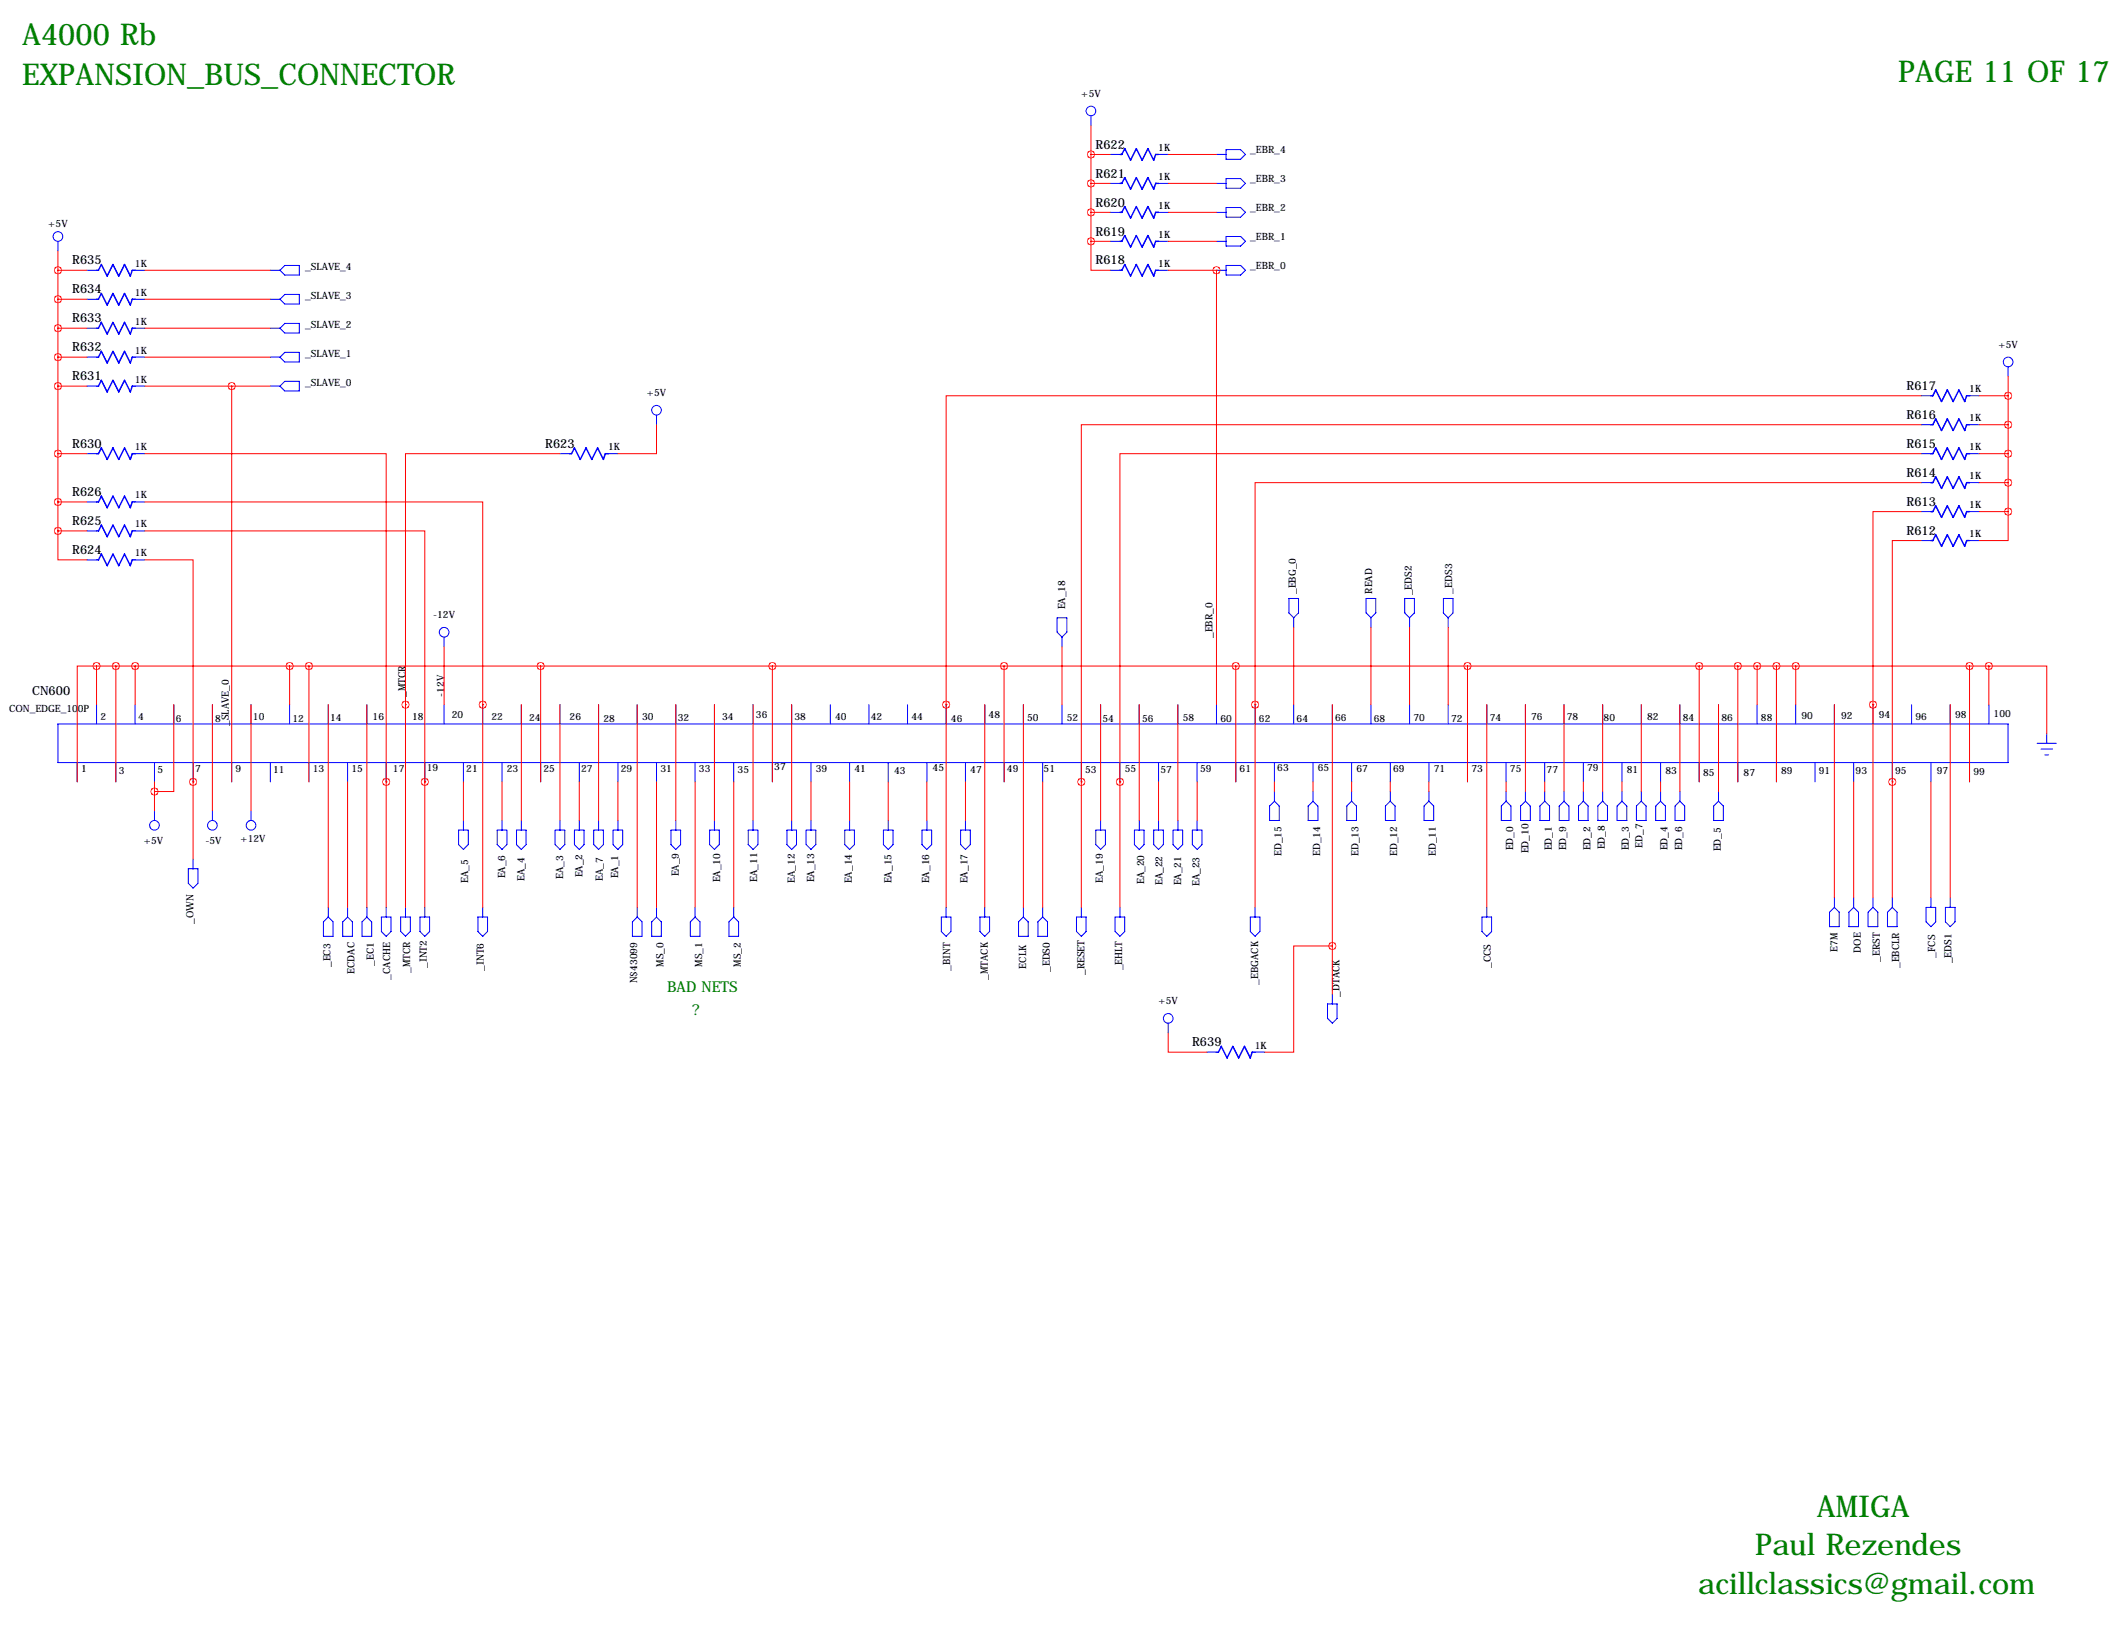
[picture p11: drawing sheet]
<svg xmlns="http://www.w3.org/2000/svg" width="559mm" height="432mm" viewBox="0 0 559 432" stroke-linecap="round" stroke-linejoin="round" font-family="sans-serif">
<g fill="none" stroke="#00f" stroke-width=".26">
<path d="M287 30.5v2.5M322.6 39.4h3.8l1.3 1.2-1.3 1.3h-3.8zM292.1 40.6h2.5M292.1 48.3h2.5M292.1 55.9h2.5M304.8 40.6h2.5M304.8 48.3h2.5M304.8 55.9h2.5M320 40.6h2.6M320 48.3h2.6M320 55.9h2.6M322.6 47h3.8l1.3 1.3-1.3 1.2h-3.8z"/>
<path d="M322.6 54.6h3.8l1.3 1.3-1.3 1.2h-3.8zM15.2 63.5v2.5M22.9 71.1h2.5M22.9 78.7h2.5M35.6 71.1h2.5M35.6 78.7h2.5M71.1 71.1h2.6M71.1 78.7h2.6M73.7 71.1l1.2-1.3h3.8v2.6h-3.8zM74.9 77.5h3.8v2.5h-3.8l-1.2-1.3zM292.1 71.1h2.5M292.1 63.5h2.5"/>
<path d="M304.8 71.1h2.5M304.8 63.5h2.5M320 71.1h2.6M320 63.5h2.6M322.6 69.8h3.8l1.3 1.3-1.3 1.3h-3.8zM322.6 62.2h3.8l1.3 1.3-1.3 1.3h-3.8zM22.9 86.4h2.5M22.9 94h2.5M35.6 86.4h2.5M35.6 94h2.5M71.1 86.4h2.6M71.1 94h2.6"/>
<path d="M73.7 86.4l1.2-1.3h3.8v2.5h-3.8zM74.9 92.7h3.8v2.5h-3.8l-1.2-1.2zM528.3 96.5v2.6M22.9 101.6h2.5M22.9 119.4h2.5M35.6 101.6h2.5M35.6 119.4h2.5M71.1 101.6h2.6M73.7 101.6l1.2-1.3h3.8v2.6h-3.8zM147.3 119.4h2.6M160 119.4h2.6M172.7 109.2v2.6"/>
<path d="M505.5 119.4h2.5M505.5 104.1h2.5M505.5 111.8h2.5M518.2 119.4h2.5M518.2 104.1h2.5M518.2 111.8h2.5M22.9 132.1h2.5M22.9 139.7h2.5M35.6 132.1h2.5M35.6 139.7h2.5M505.5 127h2.5M505.5 134.6h2.5"/>
<path d="M518.2 127h2.5M518.2 134.6h2.5M22.9 147.3h2.5M35.6 147.3h2.5M339.1 157.5h2.5v3.8l-1.2 1.3-1.3-1.3zM359.4 157.5h2.5v3.8l-1.2 1.3-1.3-1.3zM369.6 157.5h2.5v3.8l-1.3 1.3-1.2-1.3zM379.7 157.5h2.6v3.8l-1.3 1.3-1.3-1.3zM505.5 142.2h2.5M518.2 142.2h2.5M116.8 167.6v2.6M278.1 162.6h2.6v3.8l-1.3 1.2-1.3-1.2z"/>
<path d="M279.4 167.6v2.6M340.4 162.6v2.5M360.7 162.6v2.5M370.8 162.6v2.5M381 162.6v2.5M15.2 190.5h513.1v10.2h-513.1zM25.4 185.4v5.1M35.6 185.4v5.1M45.7 185.4v5.1M55.9 185.4v5.1M66 185.4v5.1M76.2 185.4v5.1"/>
<path d="M86.4 185.4v5.1M96.5 185.4v5.1M106.7 185.4v5.1M116.8 185.4v5.1M127 185.4v5.1M137.2 185.4v5.1M147.3 185.4v5.1M157.5 185.4v5.1M167.6 185.4v5.1M177.8 185.4v5.1M188 185.4v5.1M198.1 185.4v5.1"/>
<path d="M208.3 185.4v5.1M218.4 185.4v5.1M228.6 185.4v5.1M238.8 185.4v5.1M248.9 185.4v5.1M259.1 185.4v5.1M269.2 185.4v5.1M279.4 185.4v5.1M289.6 185.4v5.1M299.7 185.4v5.1M309.9 185.4v5.1M320 185.4v5.1"/>
<path d="M330.2 185.4v5.1M340.4 185.4v5.1M350.5 185.4v5.1M360.7 185.4v5.1M370.8 185.4v5.1M381 185.4v5.1M391.2 185.4v5.1M401.3 185.4v5.1M411.5 185.4v5.1M421.6 185.4v5.1M431.8 185.4v5.1M442 185.4v5.1"/>
<path d="M452.1 185.4v5.1M462.3 185.4v5.1M472.4 185.4v5.1M482.6 185.4v5.1M492.8 185.4v5.1M502.9 185.4v5.1M513.1 185.4v5.1M523.2 185.4v5.1M535.9 195.6h5.1M537 197.1h3M538 198.6h1M538.5 193v2.6"/>
<path d="M20.3 200.7v5M30.5 200.7v5M40.6 200.7v5M40.6 213.4v2.5M50.8 200.7v5M55.9 213.4v2.5M61 200.7v5M66 213.4v2.5M71.1 200.7v5M81.3 200.7v5M91.4 200.7v5M101.6 200.7v5"/>
<path d="M111.8 200.7v5M120.6 218.4h2.6v3.8l-1.3 1.3-1.3-1.3zM121.9 200.7v5M121.9 215.9v2.5M130.8 218.4h2.5v3.8l-1.2 1.3-1.3-1.3zM132.1 200.7v5M132.1 215.9v2.5M135.9 218.4h2.5v3.8l-1.2 1.3-1.3-1.3zM137.2 215.9v2.5M142.2 200.7v5M146 218.4h2.6v3.8l-1.3 1.3-1.3-1.3zM147.3 215.9v2.5"/>
<path d="M151.1 218.4h2.6v3.8l-1.3 1.3-1.3-1.3zM152.4 200.7v5M152.4 215.9v2.5M156.2 218.4h2.5v3.8l-1.2 1.3-1.3-1.3zM157.5 215.9v2.5M161.3 218.4h2.5v3.8l-1.2 1.3-1.3-1.3zM162.6 200.7v5M162.6 215.9v2.5M172.7 200.7v5M176.5 218.4h2.6v3.8l-1.3 1.3-1.3-1.3zM177.8 215.9v2.5M182.9 200.7v5"/>
<path d="M186.7 218.4h2.5v3.8l-1.2 1.3-1.3-1.3zM188 215.9v2.5M193 200.7v5M196.8 218.4h2.6v3.8l-1.3 1.3-1.3-1.3zM198.1 215.9v2.5M203.2 200.7v5M207 218.4h2.5v3.8l-1.2 1.3-1.3-1.3zM208.3 215.9v2.5M212.1 218.4h2.5v3.8l-1.2 1.3-1.3-1.3zM213.4 200.7v5M213.4 215.9v2.5M222.2 218.4h2.6v3.8l-1.3 1.3-1.3-1.3z"/>
<path d="M223.5 200.7v5M223.5 215.9v2.5M232.4 218.4h2.5v3.8l-1.2 1.3-1.3-1.3zM233.7 200.7v5M233.7 215.9v2.5M242.6 218.4h2.5v3.8l-1.3 1.3-1.2-1.3zM243.8 200.7v5M243.8 215.9v2.5M252.7 218.4h2.6v3.8l-1.3 1.3-1.3-1.3zM254 200.7v5M254 215.9v2.5M264.2 200.7v5"/>
<path d="M274.3 200.7v5M284.5 200.7v5M288.3 218.4h2.5v3.8l-1.2 1.3-1.3-1.3zM289.6 215.9v2.5M294.6 200.7v5M298.4 218.4h2.6v3.8l-1.3 1.3-1.3-1.3zM299.7 215.9v2.5M303.5 218.4h2.6v3.8l-1.3 1.3-1.3-1.3zM304.8 200.7v5M304.8 215.9v2.5M308.6 218.4h2.5v3.8l-1.2 1.3-1.3-1.3zM309.9 215.9v2.5"/>
<path d="M313.7 218.4h2.5v3.8l-1.2 1.3-1.3-1.3zM315 200.7v5M315 215.9v2.5M325.1 200.7v5M334 212.1l1.3-1.3 1.2 1.3v3.8h-2.5zM335.3 200.7v5M335.3 208.3v2.5M344.2 212.1l1.2-1.3 1.3 1.3v3.8h-2.5zM345.4 200.7v5M345.4 208.3v2.5M355.6 200.7v5M355.6 208.3v2.5"/>
<path d="M355.6 210.8l1.3 1.3v3.8h-2.6v-3.8zM364.5 212.1l1.3-1.3 1.2 1.3v3.8h-2.5zM365.8 200.7v5M365.8 208.3v2.5M375.9 200.7v5M375.9 208.3v2.5M375.9 210.8l1.3 1.3v3.8h-2.6v-3.8zM386.1 200.7v5M396.2 200.7v5M396.2 208.3v2.5M396.2 210.8l1.3 1.3v3.8h-2.5v-3.8zM401.3 208.3v2.5"/>
<path d="M401.3 210.8l1.3 1.3v3.8h-2.6v-3.8zM406.4 200.7v5M406.4 208.3v2.5M406.4 210.8l1.3 1.3v3.8h-2.6v-3.8zM411.5 208.3v2.5M411.5 210.8l1.2 1.3v3.8h-2.5v-3.8zM415.3 212.1l1.3-1.3 1.2 1.3v3.8h-2.5zM416.6 200.7v5M416.6 208.3v2.5M421.6 208.3v2.5M421.6 210.8l1.3 1.3v3.8h-2.5v-3.8zM426.7 200.7v5"/>
<path d="M426.7 208.3v2.5M426.7 210.8l1.3 1.3v3.8h-2.6v-3.8zM431.8 208.3v2.5M431.8 210.8l1.3 1.3v3.8h-2.6v-3.8zM436.9 200.7v5M436.9 208.3v2.5M436.9 210.8l1.2 1.3v3.8h-2.5v-3.8zM440.7 212.1l1.3-1.3 1.2 1.3v3.8h-2.5zM442 208.3v2.5M447 200.7v5M452.1 208.3v2.5M452.1 210.8l1.3 1.3v3.8h-2.6v-3.8z"/>
<path d="M457.2 200.7v5M467.4 200.7v5M477.5 200.7v5M487.7 200.7v5M497.8 200.7v5M508 200.7v5M518.2 200.7v5M49.5 228.6h2.6v3.8l-1.3 1.3-1.3-1.3zM50.8 226.1v2.5M86.4 238.8v2.5M91.4 238.8v2.5M96.5 238.8v2.5"/>
<path d="M101.6 238.8v2.5M106.7 238.8v2.5M111.8 238.8v2.5M127 238.8v2.5M167.6 238.8v2.5M172.7 238.8v2.5M182.9 238.8v2.5M193 238.8v2.5M248.9 238.8v2.5M259.1 238.8v2.5M269.2 238.8v2.5M274.3 238.8v2.5"/>
<path d="M284.5 238.8v2.5M294.6 238.8v2.5M330.2 238.8v2.5M391.2 238.8v2.5M482.6 236.2v2.6M482.6 238.8l1.3 1.2v3.8h-2.6v-3.8zM487.7 236.2v2.6M487.7 238.8l1.2 1.2v3.8h-2.5v-3.8zM492.8 236.2v2.6M497.8 236.2v2.6M497.8 238.8l1.3 1.2v3.8h-2.5v-3.8zM506.7 238.8h2.6v3.8l-1.3 1.2-1.3-1.2z"/>
<path d="M508 236.2v2.6M511.8 238.8h2.5v3.8l-1.2 1.2-1.3-1.2zM513.1 236.2v2.6M85.1 242.6l1.3-1.3 1.2 1.3v3.8h-2.5zM90.2 242.6l1.2-1.3 1.3 1.3v3.8h-2.5zM95.2 242.6l1.3-1.3 1.3 1.3v3.8h-2.6zM100.3 241.3h2.6v3.8l-1.3 1.3-1.3-1.3zM105.4 241.3h2.5v3.8l-1.2 1.3-1.3-1.3zM110.5 241.3h2.5v3.8l-1.2 1.3-1.3-1.3zM125.7 241.3h2.6v3.8l-1.3 1.3-1.3-1.3zM166.4 242.6l1.2-1.3 1.3 1.3v3.8h-2.5zM171.4 242.6l1.3-1.3 1.3 1.3v3.8h-2.6z"/>
<path d="M181.6 242.6l1.3-1.3 1.2 1.3v3.8h-2.5zM191.8 242.6l1.2-1.3 1.3 1.3v3.8h-2.5zM247.6 241.3h2.6v3.8l-1.3 1.3-1.3-1.3zM257.8 241.3h2.5v3.8l-1.2 1.3-1.3-1.3zM268 242.6l1.2-1.3 1.3 1.3v3.8h-2.5zM273 242.6l1.3-1.3 1.3 1.3v3.8h-2.6zM283.2 241.3h2.6v3.8l-1.3 1.3-1.3-1.3zM293.4 241.3h2.5v3.8l-1.3 1.3-1.2-1.3zM328.9 241.3h2.6v3.8l-1.3 1.3-1.3-1.3zM389.9 241.3h2.5v3.8l-1.2 1.3-1.3-1.3zM491.5 240l1.3-1.2 1.2 1.2v3.8h-2.5zM307.3 269.2v2.6"/>
<path d="M317.5 276.9h2.5M330.2 276.9h2.5M349.2 264.2h2.6v3.8l-1.3 1.2-1.3-1.2zM350.5 261.6v2.6"/>
<circle cx="287" cy="29.2" r="1.27"/>
<circle cx="15.2" cy="62.2" r="1.27"/>
<circle cx="528.3" cy="95.2" r="1.27"/>
<circle cx="172.7" cy="107.9" r="1.27"/>
<circle cx="116.8" cy="166.4" r="1.27"/>
<circle cx="40.6" cy="217.2" r="1.27"/>
<circle cx="55.9" cy="217.2" r="1.27"/>
<circle cx="66" cy="217.2" r="1.27"/>
<circle cx="307.3" cy="268" r="1.27"/>
</g>
<g fill="none" stroke="#00f" stroke-width=".38">
<path d="M294.6 40.6h.5l.8-1.5 1.5 3.1 1.6-3.1 1.5 3.1 1.5-3.1 1.5 3.1 .5-1.6h.8M294.6 48.3h.5l.8-1.6 1.5 3.1 1.6-3.1 1.5 3.1 1.5-3.1 1.5 3.1 .5-1.5h.8M294.6 55.9h.5l.8-1.5 1.5 3 1.6-3 1.5 3 1.5-3 1.5 3 .5-1.5h.8M25.4 71.1h.5l.8-1.5 1.5 3 1.5-3 1.5 3 1.6-3 1.5 3 .5-1.5h.8M25.4 78.7h.5l.8-1.5 1.5 3.1 1.5-3.1 1.5 3.1 1.6-3.1 1.5 3.1 .5-1.6h.8M294.6 71.1h.5l.8-1.5 1.5 3 1.6-3 1.5 3 1.5-3 1.5 3 .5-1.5h.8M294.6 63.5h.5l.8-1.5 1.5 3 1.6-3 1.5 3 1.5-3 1.5 3 .5-1.5h.8M25.4 86.4h.5l.8-1.6 1.5 3.1 1.5-3.1 1.5 3.1 1.6-3.1 1.5 3.1 .5-1.5h.8M25.4 94h.5l.8-1.5 1.5 3 1.5-3 1.5 3 1.6-3 1.5 3 .5-1.5h.8M25.4 101.6h.5l.8-1.5 1.5 3 1.5-3 1.5 3 1.6-3 1.5 3 .5-1.5h.8M25.4 119.4h.5l.8-1.5 1.5 3 1.5-3 1.5 3 1.6-3 1.5 3 .5-1.5h.8M149.9 119.4h.5l.7-1.5 1.6 3 1.5-3 1.5 3 1.5-3 1.5 3 .6-1.5h.7"/>
<path d="M508 119.4h.5l.8-1.5 1.5 3 1.5-3 1.5 3 1.6-3 1.5 3 .5-1.5h.8M508 104.1h.5l.8-1.5 1.5 3.1 1.5-3.1 1.5 3.1 1.6-3.1 1.5 3.1 .5-1.6h.8M508 111.8h.5l.8-1.6 1.5 3.1 1.5-3.1 1.5 3.1 1.6-3.1 1.5 3.1 .5-1.5h.8M25.4 132.1h.5l.8-1.5 1.5 3 1.5-3 1.5 3 1.6-3 1.5 3 .5-1.5h.8M25.4 139.7h.5l.8-1.5 1.5 3 1.5-3 1.5 3 1.6-3 1.5 3 .5-1.5h.8M508 127h.5l.8-1.5 1.5 3 1.5-3 1.5 3 1.6-3 1.5 3 .5-1.5h.8M508 134.6h.5l.8-1.5 1.5 3 1.5-3 1.5 3 1.6-3 1.5 3 .5-1.5h.8M25.4 147.3h.5l.8-1.5 1.5 3 1.5-3 1.5 3 1.6-3 1.5 3 .5-1.5h.8M508 142.2h.5l.8-1.5 1.5 3.1 1.5-3.1 1.5 3.1 1.6-3.1 1.5 3.1 .5-1.6h.8M320 276.9h.5l.8-1.6 1.5 3.1 1.6-3.1 1.5 3.1 1.5-3.1 1.5 3.1 .5-1.5h.8"/>
</g>
<g fill="none" stroke="#f00" stroke-width=".26">
<path d="M287 33v30.5M287 40.6h5.1M287 48.3h5.1M287 55.9h5.1M307.3 40.6h12.7M307.3 48.3h12.7M307.3 55.9h12.7M15.2 71.1h7.7M15.2 78.7h7.7M15.2 66v73.7M38.1 71.1h33M38.1 78.7h33"/>
<path d="M287 63.5v7.6h5.1M287 63.5h5.1M307.3 71.1h12.7M307.3 63.5h12.7M320 71.1h.1M320 71.1v114.3M15.2 86.4h7.7M15.2 94h7.7M38.1 86.4h33M38.1 94h33M528.3 99.1v35.5M15.2 101.6h7.7"/>
<path d="M15.2 119.4h7.7M38.1 119.4h63.5v86.3M38.1 101.6h33M61 101.6v104.1M147.3 119.4h-40.6v66M172.7 111.8v7.6h-10.1M505.5 119.4h-210.9v86.3M505.5 111.8h-221v93.9M505.5 104.1h-256.6v81.3M520.7 119.4h7.6M520.7 104.1h7.6M520.7 111.8h7.6"/>
<path d="M15.2 139.7v7.6h7.7M15.2 132.1h7.7M15.2 139.7h7.7M38.1 132.1h88.9v53.3M38.1 139.7h73.7v66M505.5 134.6h-12.7v50.8M505.5 127h-175.3v58.4M520.7 127h7.6M520.7 134.6h7.6M528.3 134.6v7.6h-7.6M38.1 147.3h12.7v58.4M505.5 142.2h-7.7v63.5"/>
<path d="M25.4 175.3h-5.1v30.4M25.4 175.3v10.1M25.4 175.3h497.8M30.5 175.3v30.4M35.6 175.3v10.1M76.2 175.3v10.1M81.3 175.3v30.4M116.8 170.2v15.2M142.2 175.3v30.4M203.2 175.3v30.4M264.2 175.3v30.4M279.4 170.2v15.2"/>
<path d="M325.1 175.3v30.4M340.4 165.1v20.3M360.7 165.1v20.3M370.8 165.1v20.3M381 165.1v20.3M386.1 175.3v30.4M447 175.3v30.4M457.2 175.3v30.4M462.3 175.3v10.1M467.4 175.3v30.4M472.4 175.3v10.1M518.2 175.3v30.4"/>
<path d="M523.2 175.3h15.3v17.7M523.2 175.3v10.1M45.7 185.4v22.9h-5.1M55.9 185.4v28M66 185.4v28M86.4 185.4v53.4M96.5 185.4v53.4M106.7 185.4h.1M106.7 185.4v53.4M127 185.4h.1M127 185.4v53.4M137.2 185.4v30.5"/>
<path d="M147.3 185.4v30.5M157.5 185.4v30.5M167.6 185.4v53.4M177.8 185.4v30.5M188 185.4v30.5M198.1 185.4v30.5M208.3 185.4v30.5M248.9 185.4h.1M248.9 185.4v53.4M259.1 185.4v53.4M269.2 185.4v53.4M289.6 185.4v30.5"/>
<path d="M299.7 185.4v30.5M309.9 185.4v30.5M330.2 185.4h.1M330.2 185.4v53.4M350.5 185.4v76.2M391.2 185.4v53.4M401.3 185.4v22.9M411.5 185.4v22.9M421.6 185.4v22.9M431.8 185.4v22.9M442 185.4v22.9M452.1 185.4v22.9"/>
<path d="M482.6 185.4v50.8M492.8 185.4h.1M492.8 185.4v50.8M513.1 185.4v50.8M40.6 205.7v7.7M50.8 205.7h.1M50.8 205.7v20.4M91.4 205.7v33.1M101.6 205.7h.1M101.6 205.7v33.1M111.8 205.7h.1M111.8 205.7v33.1"/>
<path d="M121.9 205.7v10.2M132.1 205.7v10.2M152.4 205.7v10.2M162.6 205.7v10.2M172.7 205.7v33.1M182.9 205.7v33.1M193 205.7v33.1M213.4 205.7v10.2M223.5 205.7v10.2M233.7 205.7v10.2M243.8 205.7v10.2M254 205.7v10.2"/>
<path d="M274.3 205.7v33.1M284.5 205.7h.1M284.5 205.7v33.1M294.6 205.7h.1M294.6 205.7v33.1M304.8 205.7v10.2M315 205.7v10.2M335.3 205.7v2.6M345.4 205.7v2.6M355.6 205.7v2.6M365.8 205.7v2.6M375.9 205.7v2.6"/>
<path d="M396.2 205.7v2.6M406.4 205.7v2.6M416.6 205.7v2.6M426.7 205.7v2.6M436.9 205.7v2.6M487.7 205.7v30.5M497.8 205.7h.1M497.8 205.7v30.5M508 205.7v30.5M350.5 248.9h-10.1v28h-7.7M307.3 271.8v5.1h10.2"/>
</g>
<path d="M497.8 205.7a.07 .07 0 0 0 .1 0 .07 .07 0 0 0-.1 0zM492.7 185.4a.07 .07 0 0 0 .1 0 .07 .07 0 0 0-.1 0zM40.6 208.3a.07 .07 0 0 0 .1 0 .07 .07 0 0 0-.1 0zM25.3 175.3a.1 .1 0 0 0 .2 0 .1 .1 0 0 0-.2 0zM35.5 175.3a.07 .07 0 0 0 .1 0 .07 .07 0 0 0-.1 0zM30.4 175.3a.07 .07 0 0 0 .1 0 .07 .07 0 0 0-.1 0zM76.1 175.3a.1 .1 0 0 0 .2 0 .1 .1 0 0 0-.2 0zM81.2 175.3a.07 .07 0 0 0 .1 0 .07 .07 0 0 0-.1 0zM142.2 175.3a.07 .07 0 0 0 .1 0 .07 .07 0 0 0-.1 0zM203.1 175.3a.1 .1 0 0 0 .2 0 .1 .1 0 0 0-.2 0zM264.1 175.3a.07 .07 0 0 0 .1 0 .07 .07 0 0 0-.1 0zM325.1 175.3a.07 .07 0 0 0 .1 0 .07 .07 0 0 0-.1 0zM386 175.3a.07 .07 0 0 0 .1 0 .07 .07 0 0 0-.1 0zM447 175.3a.07 .07 0 0 0 .1 0 .07 .07 0 0 0-.1 0zM457.1 175.3a.1 .1 0 0 0 .2 0 .1 .1 0 0 0-.2 0zM462.2 175.3a.07 .07 0 0 0 .1 0 .07 .07 0 0 0-.1 0zM467.3 175.3a.07 .07 0 0 0 .1 0 .07 .07 0 0 0-.1 0zM472.4 175.3a.07 .07 0 0 0 .1 0 .07 .07 0 0 0-.1 0zM523.2 175.3a.07 .07 0 0 0 .1 0 .07 .07 0 0 0-.1 0zM518.1 175.3a.07 .07 0 0 0 .1 0 .07 .07 0 0 0-.1 0zM287 63.5a.07 .07 0 0 0 .1 0 .07 .07 0 0 0-.1 0zM287 55.9a.07 .07 0 0 0 .1 0 .07 .07 0 0 0-.1 0zM287 48.3a.07 .07 0 0 0 .1 0 .07 .07 0 0 0-.1 0zM287 40.6a.07 .07 0 0 0 .1 0 .07 .07 0 0 0-.1 0zM320 71.1a.07 .07 0 0 0 .1 0 .07 .07 0 0 0-.1 0zM330.1 185.4a.1 .1 0 0 0 .2 0 .1 .1 0 0 0-.2 0zM294.6 205.7a.07 .07 0 0 0 .1 0 .07 .07 0 0 0-.1 0zM284.4 205.7a.07 .07 0 0 0 .1 0 .07 .07 0 0 0-.1 0zM248.9 185.4a.07 .07 0 0 0 .1 0 .07 .07 0 0 0-.1 0zM528.3 104.1a.07 .07 0 0 0 .1 0 .07 .07 0 0 0-.1 0zM528.3 111.8a.07 .07 0 0 0 .1 0 .07 .07 0 0 0-.1 0zM528.3 119.4a.07 .07 0 0 0 .1 0 .07 .07 0 0 0-.1 0zM528.3 127a.07 .07 0 0 0 .1 0 .07 .07 0 0 0-.1 0zM528.3 134.6a.07 .07 0 0 0 .1 0 .07 .07 0 0 0-.1 0zM350.5 248.9a.07 .07 0 0 0 .1 0 .07 .07 0 0 0-.1 0zM50.7 205.7a.1 .1 0 0 0 .2 0 .1 .1 0 0 0-.2 0zM111.7 205.7a.07 .07 0 0 0 .1 0 .07 .07 0 0 0-.1 0zM126.9 185.4a.1 .1 0 0 0 .2 0 .1 .1 0 0 0-.2 0zM60.9 101.6a.07 .07 0 0 0 .1 0 .07 .07 0 0 0-.1 0zM106.6 185.4a.07 .07 0 0 0 .1 0 .07 .07 0 0 0-.1 0zM101.5 205.7a.1 .1 0 0 0 .2 0 .1 .1 0 0 0-.2 0zM15.2 71.1a.07 .07 0 0 0 .1 0 .07 .07 0 0 0-.1 0zM15.2 78.7a.07 .07 0 0 0 .1 0 .07 .07 0 0 0-.1 0zM15.2 86.4a.07 .07 0 0 0 .1 0 .07 .07 0 0 0-.1 0zM15.2 94a.07 .07 0 0 0 .1 0 .07 .07 0 0 0-.1 0zM15.2 101.6a.07 .07 0 0 0 .1 0 .07 .07 0 0 0-.1 0zM15.2 119.4a.07 .07 0 0 0 .1 0 .07 .07 0 0 0-.1 0zM15.2 132.1a.07 .07 0 0 0 .1 0 .07 .07 0 0 0-.1 0zM15.2 139.7a.07 .07 0 0 0 .1 0 .07 .07 0 0 0-.1 0z" fill="#f00" stroke="#f00" stroke-width="1.9"/>
<g font-size="7.9" fill="#008000">
<text x="5.8" y="11.9">A4000 Rb</text>
<text x="5.8" y="22.4">EXPANSION_BUS_CONNECTOR</text>
<text x="499.4" y="21.6">PAGE 11 OF 17</text>
<text x="478" y="399.3">AMIGA</text>
<text x="461.8" y="409.2">Paul Rezendes</text>
<text x="446.8" y="419.4">acillclassics@gmail.com</text>
</g>
<g font-size="4" fill="#008000">
<text x="175.5" y="261.1">BAD NETS</text>
<text x="182.1" y="267.2">?</text>
</g>
<g font-size="3.3">
<text x="288.2" y="39.1">R622</text>
<text x="288.2" y="46.7">R621</text>
<text x="288.2" y="54.4">R620</text>
<text x="288.2" y="62">R619</text>
<text x="19" y="69.6">R635</text>
<text x="288.2" y="69.6">R618</text>
<text x="19" y="77.2">R634</text>
<text x="19" y="84.8">R633</text>
<text x="19" y="92.5">R632</text>
<text x="19" y="100.1">R631</text>
<text x="501.6" y="102.6">R617</text>
<text x="501.6" y="110.2">R616</text>
<text x="19" y="117.9">R630</text>
<text x="143.4" y="117.9">R623</text>
<text x="501.6" y="117.9">R615</text>
<text x="501.6" y="125.5">R614</text>
<text x="19" y="130.6">R626</text>
<text x="501.6" y="133.1">R613</text>
<text x="19" y="138.2">R625</text>
<text x="501.6" y="140.7">R612</text>
<text x="19" y="145.8">R624</text>
<text x="8.5" y="182.9">CN600</text>
<text x="313.6" y="275.3">R639</text>
</g>
<g font-size="2.6">
<text x="284.5" y="25.4">+5V</text>
<text x="304.7" y="39.7">1K</text>
<text x="328.9" y="40.4">_EBR_4</text>
<text x="304.7" y="47.3">1K</text>
<text x="328.9" y="48">_EBR_3</text>
<text x="12.7" y="59.7">+5V</text>
<text x="304.7" y="54.9">1K</text>
<text x="328.9" y="55.6">_EBR_2</text>
<text x="304.7" y="62.6">1K</text>
<text x="328.9" y="63.2">_EBR_1</text>
<text x="35.5" y="70.2">1K</text>
<text x="80.3" y="71.1">_SLAVE_4</text>
<text x="304.7" y="70.2">1K</text>
<text x="328.9" y="70.9">_EBR_0</text>
<text x="35.5" y="77.8">1K</text>
<text x="80.3" y="78.7">_SLAVE_3</text>
<text x="35.5" y="85.4">1K</text>
<text x="80.3" y="86.4">_SLAVE_2</text>
<text x="35.5" y="93">1K</text>
<text x="80.3" y="94">_SLAVE_1</text>
<text x="525.8" y="91.4">+5V</text>
<text x="35.5" y="100.7">1K</text>
<text x="80.3" y="101.6">_SLAVE_0</text>
<text x="170.2" y="104.1">+5V</text>
<text x="518.1" y="103.2">1K</text>
<text x="518.1" y="110.8">1K</text>
<text x="35.5" y="118.4">1K</text>
<text x="160" y="118.4">1K</text>
<text x="518.1" y="118.4">1K</text>
<text x="35.5" y="131.1">1K</text>
<text x="518.1" y="126.1">1K</text>
<text x="518.1" y="133.7">1K</text>
<text x="35.5" y="138.8">1K</text>
<text x="518.1" y="141.3">1K</text>
<text x="35.5" y="146.4">1K</text>
<text x="280.2" y="160.3" transform="rotate(-90 280.2 160.3)">EA_18</text>
<text x="340.9" y="156.3" transform="rotate(-90 340.9 156.3)">_EBG_0</text>
<text x="361" y="156.2" transform="rotate(-90 361 156.2)">READ</text>
<text x="371.4" y="156.7" transform="rotate(-90 371.4 156.7)">_EDS2</text>
<text x="382.1" y="156.2" transform="rotate(-90 382.1 156.2)">_EDS3</text>
<text x="114" y="162.6">-12V</text>
<text x="319" y="167.9" transform="rotate(-90 319 167.9)">_EBR_0</text>
<text x="106.7" y="183.4" transform="rotate(-90 106.7 183.4)">_MTCR</text>
<text x="116.8" y="183.4" transform="rotate(-90 116.8 183.4)">-12V</text>
<text x="2.4" y="187.5">CON_EDGE_100P</text>
<text x="26.4" y="189.6">2</text>
<text x="36.3" y="189.6">4</text>
<text x="46.2" y="190.1">6</text>
<text x="56.6" y="190.1">8</text>
<text x="60.2" y="191" transform="rotate(-90 60.2 191)">_SLAVE_0</text>
<text x="66.5" y="189.6">10</text>
<text x="77" y="190.1">12</text>
<text x="86.9" y="189.8">14</text>
<text x="98" y="189.6">16</text>
<text x="108.5" y="189.6">18</text>
<text x="118.9" y="189">20</text>
<text x="129.3" y="189.6">22</text>
<text x="139.2" y="189.8">24</text>
<text x="149.9" y="189.6">26</text>
<text x="158.7" y="190.1">28</text>
<text x="168.9" y="189.6">30</text>
<text x="178.3" y="189.8">32</text>
<text x="190" y="189.6">34</text>
<text x="198.9" y="189">36</text>
<text x="209" y="189.6">38</text>
<text x="219.7" y="189.6">40</text>
<text x="229.1" y="189.6">42</text>
<text x="239.8" y="189.6">44</text>
<text x="250.2" y="190.1">46</text>
<text x="260.1" y="189">48</text>
<text x="270.3" y="189.8">50</text>
<text x="280.7" y="189.8">52</text>
<text x="290.1" y="190.1">54</text>
<text x="300.5" y="190.1">56</text>
<text x="311.1" y="189.8">58</text>
<text x="321.1" y="190.1">60</text>
<text x="331.2" y="190.1">62</text>
<text x="341.1" y="190.1">64</text>
<text x="351.3" y="189.8">66</text>
<text x="361.4" y="190.1">68</text>
<text x="371.9" y="189.8">70</text>
<text x="381.8" y="190.1">72</text>
<text x="391.9" y="189.8">74</text>
<text x="402.8" y="189.6">76</text>
<text x="412.2" y="189.6">78</text>
<text x="421.9" y="189.8">80</text>
<text x="433.3" y="189.6">82</text>
<text x="442.7" y="189.8">84</text>
<text x="452.9" y="189.8">86</text>
<text x="463.3" y="189.8">88</text>
<text x="474" y="189.3">90</text>
<text x="484.4" y="189.3">92</text>
<text x="494.3" y="189">94</text>
<text x="503.9" y="189.6">96</text>
<text x="514.3" y="189">98</text>
<text x="524.5" y="188.8">100</text>
<text x="21.3" y="203.2">1</text>
<text x="31.2" y="203.7">3</text>
<text x="41.4" y="203.5">5</text>
<text x="51.3" y="203.2">7</text>
<text x="62" y="203.2">9</text>
<text x="71.9" y="203.5">11</text>
<text x="82.3" y="203.2">13</text>
<text x="92.5" y="203.2">15</text>
<text x="103.4" y="203.2">17</text>
<text x="112.3" y="202.9">19</text>
<text x="122.7" y="203.2">21</text>
<text x="133.3" y="203.2">23</text>
<text x="143" y="203.2">25</text>
<text x="152.9" y="203.2">27</text>
<text x="163.3" y="203.2">29</text>
<text x="173.7" y="203.2">31</text>
<text x="183.9" y="203.2">33</text>
<text x="194.1" y="203.5">35</text>
<text x="203.7" y="202.7">37</text>
<text x="214.6" y="203.2">39</text>
<text x="224.8" y="203.2">41</text>
<text x="235.2" y="203.7">43</text>
<text x="245.4" y="202.9">45</text>
<text x="255.3" y="203.5">47</text>
<text x="264.9" y="203.2">49</text>
<text x="274.6" y="203.2">51</text>
<text x="285.5" y="203.5">53</text>
<text x="295.9" y="203.2">55</text>
<text x="305.3" y="203.5">57</text>
<text x="315.7" y="203.2">59</text>
<text x="326.1" y="203.2">61</text>
<text x="336" y="202.9">63</text>
<text x="346.7" y="202.9">65</text>
<text x="356.9" y="203.2">67</text>
<text x="366.5" y="203.2">69</text>
<text x="377.2" y="203.2">71</text>
<text x="387.1" y="203.2">73</text>
<text x="397.3" y="203.2">75</text>
<text x="406.9" y="203.5">77</text>
<text x="417.6" y="202.9">79</text>
<text x="428" y="203.5">81</text>
<text x="438.1" y="203.7">83</text>
<text x="468.6" y="203.7">89</text>
<text x="478.5" y="203.7">91</text>
<text x="488.2" y="203.7">93</text>
<text x="498.6" y="203.7">95</text>
<text x="509.5" y="203.7">97</text>
<text x="519.2" y="204">99</text>
<text x="448.1" y="204.2">85</text>
<text x="458.7" y="204.2">87</text>
<text x="54" y="222">-5V</text>
<text x="63.2" y="221.5">+12V</text>
<text x="37.8" y="222.1">+5V</text>
<text x="337.1" y="225.3" transform="rotate(-90 337.1 225.3)">ED_15</text>
<text x="347.3" y="225.3" transform="rotate(-90 347.3 225.3)">ED_14</text>
<text x="357.4" y="225.3" transform="rotate(-90 357.4 225.3)">ED_13</text>
<text x="367.6" y="225.3" transform="rotate(-90 367.6 225.3)">ED_12</text>
<text x="377.8" y="225.3" transform="rotate(-90 377.8 225.3)">ED_11</text>
<text x="398.1" y="223.8" transform="rotate(-90 398.1 223.8)">ED_0</text>
<text x="402.1" y="224.5" transform="rotate(-90 402.1 224.5)">ED_10</text>
<text x="408.2" y="223.8" transform="rotate(-90 408.2 223.8)">ED_1</text>
<text x="412.1" y="223.8" transform="rotate(-90 412.1 223.8)">ED_9</text>
<text x="418.4" y="223.8" transform="rotate(-90 418.4 223.8)">ED_2</text>
<text x="422.2" y="223.5" transform="rotate(-90 422.2 223.5)">ED_8</text>
<text x="428.6" y="223.8" transform="rotate(-90 428.6 223.8)">ED_3</text>
<text x="432.1" y="223" transform="rotate(-90 432.1 223)">ED_7</text>
<text x="438.7" y="223.8" transform="rotate(-90 438.7 223.8)">ED_4</text>
<text x="442.5" y="223.8" transform="rotate(-90 442.5 223.8)">ED_6</text>
<text x="452.7" y="224" transform="rotate(-90 452.7 224)">ED_5</text>
<text x="123.2" y="232.2" transform="rotate(-90 123.2 232.2)">EA_5</text>
<text x="132.9" y="231.1" transform="rotate(-90 132.9 231.1)">EA_6</text>
<text x="138" y="231.7" transform="rotate(-90 138 231.7)">EA_4</text>
<text x="148.1" y="231.2" transform="rotate(-90 148.1 231.2)">EA_3</text>
<text x="153.2" y="230.9" transform="rotate(-90 153.2 230.9)">EA_2</text>
<text x="158.6" y="231.7" transform="rotate(-90 158.6 231.7)">EA_7</text>
<text x="162.6" y="231.1" transform="rotate(-90 162.6 231.1)">EA_1</text>
<text x="178.6" y="230.6" transform="rotate(-90 178.6 230.6)">EA_9</text>
<text x="189.5" y="232.2" transform="rotate(-90 189.5 232.2)">EA_10</text>
<text x="199.2" y="232" transform="rotate(-90 199.2 232)">EA_11</text>
<text x="209.1" y="232.2" transform="rotate(-90 209.1 232.2)">EA_12</text>
<text x="214.2" y="232.2" transform="rotate(-90 214.2 232.2)">EA_13</text>
<text x="224.1" y="232.4" transform="rotate(-90 224.1 232.4)">EA_14</text>
<text x="234.5" y="232.4" transform="rotate(-90 234.5 232.4)">EA_15</text>
<text x="244.4" y="232.4" transform="rotate(-90 244.4 232.4)">EA_16</text>
<text x="254.6" y="232.4" transform="rotate(-90 254.6 232.4)">EA_17</text>
<text x="290.1" y="232.2" transform="rotate(-90 290.1 232.2)">EA_19</text>
<text x="301" y="232.7" transform="rotate(-90 301 232.7)">EA_20</text>
<text x="305.9" y="232.9" transform="rotate(-90 305.9 232.9)">EA_22</text>
<text x="310.7" y="233" transform="rotate(-90 310.7 233)">EA_21</text>
<text x="315.5" y="233.2" transform="rotate(-90 315.5 233.2)">EA_23</text>
<text x="50.9" y="243.1" transform="rotate(-90 50.9 243.1)">_OWN</text>
<text x="483.4" y="250.4" transform="rotate(-90 483.4 250.4)">E7M</text>
<text x="489.5" y="250.6" transform="rotate(-90 489.5 250.6)">DOE</text>
<text x="509.1" y="252" transform="rotate(-90 509.1 252)">_FCS</text>
<text x="86.9" y="254.5" transform="rotate(-90 86.9 254.5)">_EC3</text>
<text x="93.3" y="256.2" transform="rotate(-90 93.3 256.2)">ECDAC</text>
<text x="98.4" y="254.1" transform="rotate(-90 98.4 254.1)">_EC1</text>
<text x="102.6" y="257.8" transform="rotate(-90 102.6 257.8)">_CACHE</text>
<text x="107.9" y="256" transform="rotate(-90 107.9 256)">_MTCR</text>
<text x="112.3" y="254.8" transform="rotate(-90 112.3 254.8)">_INT2</text>
<text x="127.3" y="255.5" transform="rotate(-90 127.3 255.5)">_INT6</text>
<text x="174.6" y="254.4" transform="rotate(-90 174.6 254.4)">MS_0</text>
<text x="184.7" y="254.4" transform="rotate(-90 184.7 254.4)">MS_1</text>
<text x="194.9" y="254.4" transform="rotate(-90 194.9 254.4)">MS_2</text>
<text x="249.9" y="255.5" transform="rotate(-90 249.9 255.5)">_BINT</text>
<text x="259.9" y="257.9" transform="rotate(-90 259.9 257.9)">_MTACK</text>
<text x="270" y="254.8" transform="rotate(-90 270 254.8)">ECLK</text>
<text x="276.2" y="255.7" transform="rotate(-90 276.2 255.7)">_EDS0</text>
<text x="285.3" y="256.6" transform="rotate(-90 285.3 256.6)">_RESET</text>
<text x="295.2" y="255.3" transform="rotate(-90 295.2 255.3)">_EHLT</text>
<text x="392.2" y="254.7" transform="rotate(-90 392.2 254.7)">_CCS</text>
<text x="494.6" y="253.1" transform="rotate(-90 494.6 253.1)">_ERST</text>
<text x="499.7" y="254.7" transform="rotate(-90 499.7 254.7)">_EBCLR</text>
<text x="513.4" y="253.5" transform="rotate(-90 513.4 253.5)">_EDS1</text>
<text x="167.6" y="258.8" transform="rotate(-90 167.6 258.8)">N$43099</text>
<text x="331" y="259.1" transform="rotate(-90 331 259.1)">_EBGACK</text>
<text x="352.4" y="262.3" transform="rotate(-90 352.4 262.3)">_DTACK</text>
<text x="304.8" y="264.2">+5V</text>
<text x="330.1" y="275.9">1K</text>
</g>
</svg>
